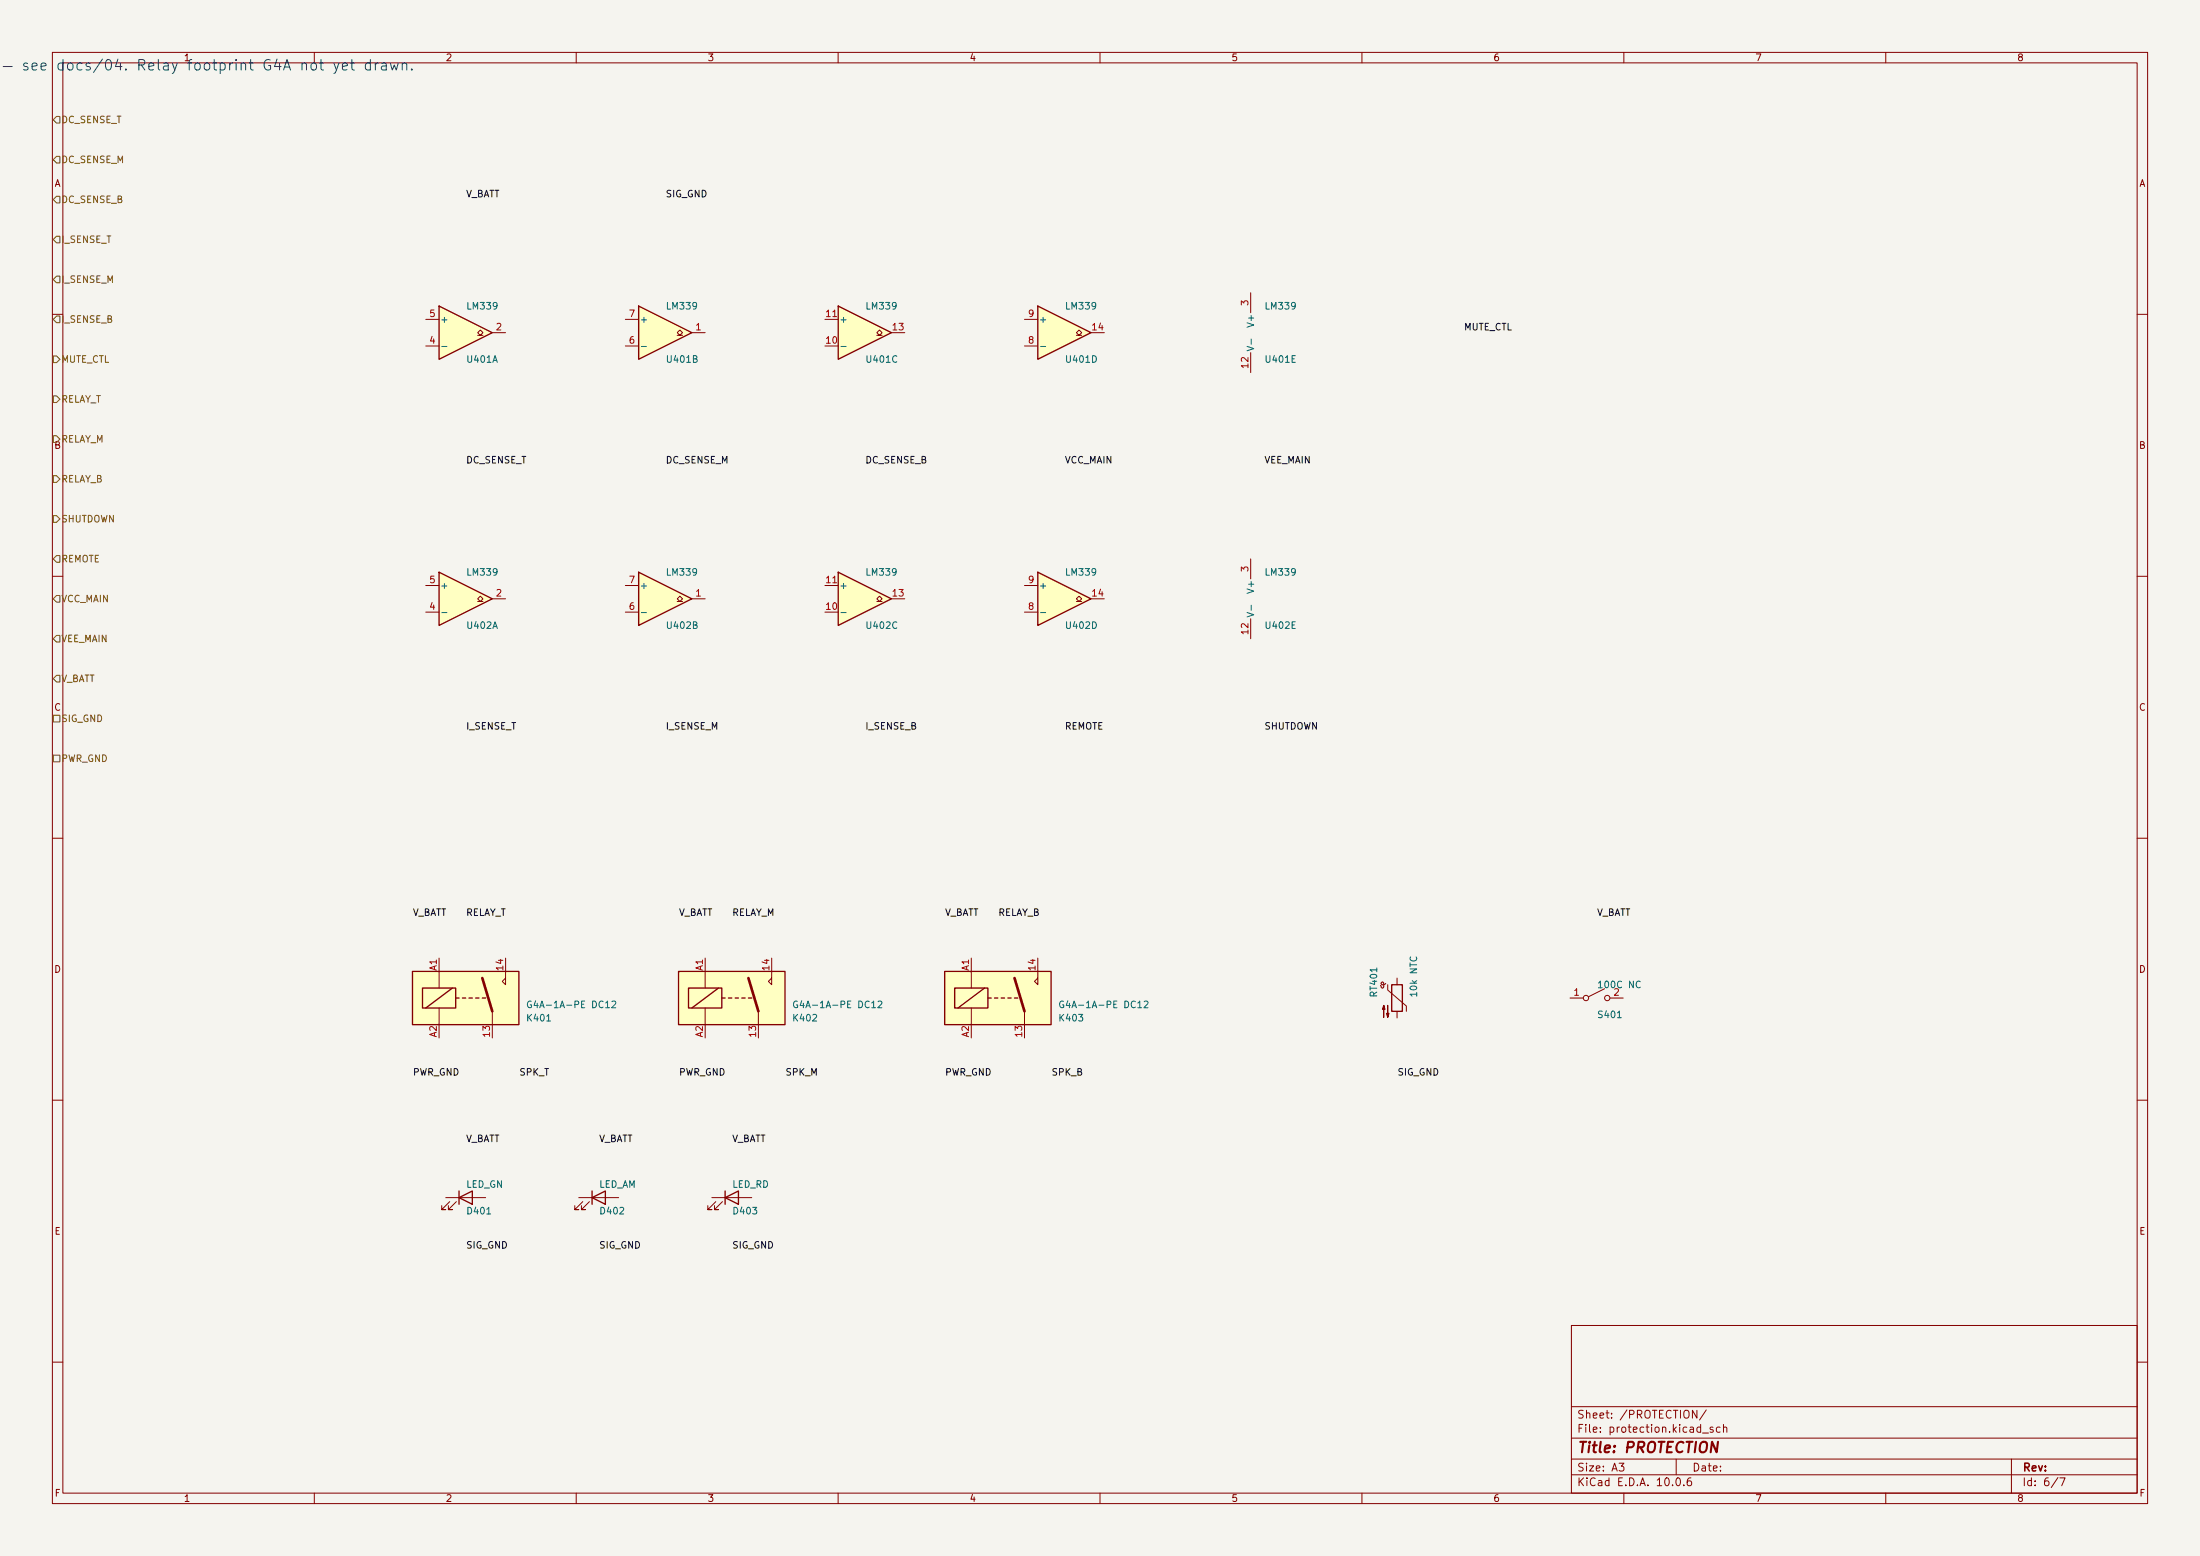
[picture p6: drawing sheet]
<svg xmlns="http://www.w3.org/2000/svg" width="420mm" height="297mm" viewBox="0 0 420 297" stroke-linecap="round" stroke-linejoin="round" font-family="sans-serif">
<path d="M0 0h420v297h-420z" fill="#f5f4ef" stroke="#f5f4ef" stroke-width=".19"/>
<g fill="none" stroke="#840000" stroke-width=".19">
<path d="M10 10h400v277h-400zM12 12h396v273h-396zM60 10v2M110 10v2M160 10v2M210 10v2M260 10v2M310 10v2M360 10v2M10 60h2M408 60h2M10 110h2"/>
<path d="M408 110h2M10 160h2M408 160h2M10 210h2M408 210h2M300 253h108v32h-108zM10 260h2M300 278.5h108M300 274.5h108M300 268.5h108M320 278.5v3M384 278.5v6.5"/>
<path d="M408 260h2M60 285v2M110 285v2M160 285v2M210 285v2M260 285v2M300 281.5h108M310 285v2M360 285v2"/>
</g>
<path d="M160 58.4l10.2 5.1-10.2 5.1z" fill="#ffffc2"/>
<path d="M160 58.4l10.2 5.1-10.2 5.1z" fill="none" stroke="#840000" stroke-width=".25"/>
<path d="M157.5 66h2.5M157.5 61h2.5M167.4 64h.5l-.5-.5 .5-.5 .5 .5-.5 .5h.5M170.2 63.5h2.5" fill="none" stroke="#840000" stroke-width=".19"/>
<path d="M83.8 109.2l10.2 5.1-10.2 5.1z" fill="#ffffc2"/>
<path d="M83.8 109.2l10.2 5.1-10.2 5.1z" fill="none" stroke="#840000" stroke-width=".25"/>
<path d="M81.3 116.8h2.5M81.3 111.8h2.5M91.2 114.8h.5l-.5-.5 .5-.5 .5 .5-.5 .5h.5M94 114.3h2.5" fill="none" stroke="#840000" stroke-width=".19"/>
<path d="M121.9 109.2l10.2 5.1-10.2 5.1z" fill="#ffffc2"/>
<path d="M121.9 109.2l10.2 5.1-10.2 5.1z" fill="none" stroke="#840000" stroke-width=".25"/>
<path d="M119.4 116.8h2.5M119.4 111.8h2.5M129.3 114.8h.5l-.5-.5 .5-.5 .5 .5-.5 .5h.5M132.1 114.3h2.5" fill="none" stroke="#840000" stroke-width=".19"/>
<path d="M121.9 58.4l10.2 5.1-10.2 5.1z" fill="#ffffc2"/>
<path d="M121.9 58.4l10.2 5.1-10.2 5.1z" fill="none" stroke="#840000" stroke-width=".25"/>
<path d="M119.4 66h2.5M119.4 61h2.5M129.3 64h.5l-.5-.5 .5-.5 .5 .5-.5 .5h.5M132.1 63.5h2.5" fill="none" stroke="#840000" stroke-width=".19"/>
<path d="M83.8 58.4l10.2 5.1-10.2 5.1z" fill="#ffffc2"/>
<path d="M83.8 58.4l10.2 5.1-10.2 5.1z" fill="none" stroke="#840000" stroke-width=".25"/>
<path d="M81.3 66h2.5M81.3 61h2.5M91.2 64h.5l-.5-.5 .5-.5 .5 .5-.5 .5h.5M94 63.5h2.5M238.8 106.7v3.8M238.8 118.1v3.8" fill="none" stroke="#840000" stroke-width=".19"/>
<path d="M198.1 109.2l10.2 5.1-10.2 5.1z" fill="#ffffc2"/>
<path d="M198.1 109.2l10.2 5.1-10.2 5.1z" fill="none" stroke="#840000" stroke-width=".25"/>
<path d="M238.8 55.9v3.8M238.8 67.3v3.8M195.6 116.8h2.5M195.6 111.8h2.5M205.5 114.8h.5l-.5-.5 .5-.5 .5 .5-.5 .5h.5M208.3 114.3h2.5" fill="none" stroke="#840000" stroke-width=".19"/>
<path d="M78.7 185.4h20.4v10.2h-20.4z" fill="#ffffc2"/>
<path d="M83.8 182.9v5.7M83.8 192.4v5.7M94 193v5.1M96.5 182.9v5.1l-.6-.7 .6-.6" fill="none" stroke="#840000" stroke-width=".19"/>
<path d="M78.7 185.4h20.4v10.2h-20.4zM80.6 188.6h6.4v3.8h-6.4zM86.4 188.6l-5.1 3.8M87 190.5h.6M88.3 190.5h.6M89.5 190.5h.7M90.8 190.5h.6M92.1 190.5h.6" fill="none" stroke="#840000" stroke-width=".25"/>
<path d="M92.1 186.7l1.9 6.3" fill="none" stroke="#840000" stroke-width=".51"/>
<path d="M198.1 58.4l10.2 5.1-10.2 5.1z" fill="#ffffc2"/>
<path d="M198.1 58.4l10.2 5.1-10.2 5.1zM265.7 188h2v5h-2z" fill="none" stroke="#840000" stroke-width=".25"/>
<g fill="none" stroke="#840000" stroke-width=".19">
<path d="M195.6 66h2.5M195.6 61h2.5M205.5 64h.5l-.5-.5 .5-.5 .5 .5-.5 .5h.5M208.3 63.5h2.5M264.5 187.7l-.2 .2-.3 .1-.3-.1v-.3l.3-.1 .2 .1v.8l-.2 .2-.3-.1-.2-.4M264.9 188v1l3.6 3v1M266.7 186.7v1.3M266.7 193v1.3M299.7 190.5h2.6M306.3 188.7l-3 1.5M307.3 190.5h2.6"/>
<circle cx="302.8" cy="190.5" r=".51"/>
<circle cx="306.8" cy="190.5" r=".51"/>
</g>
<g fill="#840000" stroke="#840000" stroke-width=".19">
<path d="M264.2 191.9l.2 .8h-.5l.3-.8v2.3z"/>
<path d="M264.9 191.9v2.3l-.2-.8h.5l-.3 .8z"/>
</g>
<path d="M129.5 185.4h20.4v10.2h-20.4z" fill="#ffffc2"/>
<path d="M134.6 182.9v5.7M134.6 192.4v5.7M144.8 193v5.1M147.3 182.9v5.1l-.6-.7 .6-.6" fill="none" stroke="#840000" stroke-width=".19"/>
<path d="M129.5 185.4h20.4v10.2h-20.4zM131.4 188.6h6.4v3.8h-6.4zM137.2 188.6l-5.1 3.8M137.8 190.5h.6M139.1 190.5h.6M140.3 190.5h.7M141.6 190.5h.6M142.9 190.5h.6" fill="none" stroke="#840000" stroke-width=".25"/>
<path d="M142.9 186.7l1.9 6.3" fill="none" stroke="#840000" stroke-width=".51"/>
<path d="M180.3 185.4h20.4v10.2h-20.4z" fill="#ffffc2"/>
<g fill="none" stroke="#840000" stroke-width=".19">
<path d="M185.4 182.9v5.7M185.4 192.4v5.7M195.6 193v5.1M198.1 182.9v5.1l-.6-.7 .6-.6M85.1 228.6h7.6M85.9 229.4l-1.6 1.5h.8h-.8v-.8M87.1 229.4l-1.5 1.5h.8h-.8v-.8M110.5 228.6h7.6M111.3 229.4l-1.6 1.5h.8h-.8v-.8M112.5 229.4l-1.5 1.5h.8h-.8v-.8M135.9 228.6h7.6M136.7 229.4l-1.6 1.5h.8h-.8v-.8"/>
<path d="M137.9 229.4l-1.5 1.5h.8h-.8v-.8"/>
</g>
<g fill="none" stroke="#840000" stroke-width=".25">
<path d="M180.3 185.4h20.4v10.2h-20.4zM182.2 188.6h6.4v3.8h-6.4zM188 188.6l-5.1 3.8M188.6 190.5h.6M189.9 190.5h.6M191.1 190.5h.7M192.4 190.5h.6M193.7 190.5h.6M87.6 228.6l2.6-1.3v2.6zM87.6 227.3v2.6M113 228.6l2.6-1.3v2.6zM113 227.3v2.6"/>
<path d="M138.4 228.6l2.6-1.3v2.6zM138.4 227.3v2.6"/>
</g>
<path d="M193.7 186.7l1.9 6.3" fill="none" stroke="#840000" stroke-width=".51"/>
<path d="M160 109.2l10.2 5.1-10.2 5.1z" fill="#ffffc2"/>
<path d="M160 109.2l10.2 5.1-10.2 5.1z" fill="none" stroke="#840000" stroke-width=".25"/>
<path d="M157.5 116.8h2.5M157.5 111.8h2.5M167.4 114.8h.5l-.5-.5 .5-.5 .5 .5-.5 .5h.5M170.2 114.3h2.5" fill="none" stroke="#840000" stroke-width=".19"/>
<g fill="none" stroke="#725600" stroke-width=".19">
<path d="M10.2 38.1l.6-.6h.6v1.2h-.6zM10.2 30.5l.6-.7h.6v1.3h-.6zM10.2 22.9l.6-.7h.6v1.3h-.6zM10.2 53.3l.6-.6h.6v1.3h-.6zM10.2 45.7l.6-.6h.6v1.3h-.6zM10.2 75.6h.6l.6 .6-.6 .6h-.6zM10.2 67.9h.6l.6 .7-.6 .6h-.6zM10.2 61l.6-.7h.6v1.3h-.6zM10.2 83.2h.6l.6 .6-.6 .7h-.6zM10.2 90.8h.6l.6 .6-.6 .7h-.6zM10.2 98.4h.6l.6 .7-.6 .6h-.6zM10.2 106.7l.6-.7h.6v1.3h-.6z"/>
<path d="M10.2 114.3l.6-.6h.6v1.2h-.6zM10.2 136.5h1.2v1.3h-1.2zM10.8 121.3h.6v1.3h-.6l-.6-.7zM10.8 128.9h.6v1.3h-.6l-.6-.7zM10.2 144.1h1.2v1.3h-1.2z"/>
</g>
<g font-size="2" fill="#0000c2">
<text x=".1" y="14">— see</text>
<text x="10.5" y="14">docs/04. Relay footprint G4A not yet drawn.</text>
</g>
<text font-size="2" fill="#840000" x="301" y="277.8">Title: PROTECTION</text>
<g font-size="1.5" fill="#840000">
<text x="300.9" y="273.8">File: protection.kicad_sch</text>
<text x="300.9" y="271.1">Sheet: /PROTECTION/</text>
<text x="300.9" y="281.2">Size: A3</text>
<text x="322.9" y="281.2">Date:</text>
<text x="386" y="281.2">Rev:</text>
<text x="300.9" y="284">KiCad E.D.A. 10.0.6</text>
<text x="385.9" y="284">Id: 6/7</text>
</g>
<g font-size="1.3" fill="#840000">
<text x="35" y="12">1</text>
<text x="85" y="12">2</text>
<text x="135" y="12">3</text>
<text x="185" y="12">4</text>
<text x="235" y="12">5</text>
<text x="285" y="12">6</text>
<text x="335" y="12">7</text>
<text x="385" y="12">8</text>
<text x="10.3" y="36">A</text>
<text x="408.3" y="36">A</text>
<text x="10.2" y="86">B</text>
<text x="408.2" y="86">B</text>
<text x="10.2" y="136">C</text>
<text x="408.2" y="136">C</text>
<text x="10.2" y="186">D</text>
<text x="408.2" y="186">D</text>
<text x="10.3" y="236">E</text>
<text x="408.3" y="236">E</text>
<text x="10.3" y="286">F</text>
<text x="35" y="287">1</text>
<text x="85" y="287">2</text>
<text x="135" y="287">3</text>
<text x="185" y="287">4</text>
<text x="235" y="287">5</text>
<text x="285" y="287">6</text>
<text x="335" y="287">7</text>
<text x="385" y="287">8</text>
<text x="408.3" y="286">F</text>
</g>
<g font-size="1.3" fill="#725600">
<text x="11.6" y="23.8">DC_SENSE_T</text>
<text x="11.6" y="31.4">DC_SENSE_M</text>
<text x="11.6" y="39.1">DC_SENSE_B</text>
<text x="11.6" y="46.7">I_SENSE_T</text>
<text x="11.6" y="54.3">I_SENSE_M</text>
<text x="11.6" y="61.9">I_SENSE_B</text>
<text x="11.6" y="69.5">MUTE_CTL</text>
<text x="11.6" y="77.2">RELAY_T</text>
<text x="11.6" y="84.8">RELAY_M</text>
<text x="11.6" y="92.4">RELAY_B</text>
<text x="11.6" y="100">SHUTDOWN</text>
<text x="11.6" y="107.6">REMOTE</text>
<text x="11.6" y="115.3">VCC_MAIN</text>
<text x="11.6" y="122.9">VEE_MAIN</text>
<text x="11.6" y="130.5">V_BATT</text>
<text x="11.6" y="138.1">SIG_GND</text>
<text x="11.6" y="145.7">PWR_GND</text>
</g>
<g font-size="1.3" fill="#0f0f0f">
<text x="88.9" y="38">V_BATT</text>
<text x="127" y="38">SIG_GND</text>
<text x="279.4" y="63.4">MUTE_CTL</text>
<text x="88.9" y="88.8">DC_SENSE_T</text>
<text x="127" y="88.8">DC_SENSE_M</text>
<text x="165.1" y="88.8">DC_SENSE_B</text>
<text x="203.2" y="88.8">VCC_MAIN</text>
<text x="241.3" y="88.8">VEE_MAIN</text>
<text x="88.9" y="139.6">I_SENSE_T</text>
<text x="127" y="139.6">I_SENSE_M</text>
<text x="165.1" y="139.6">I_SENSE_B</text>
<text x="203.2" y="139.6">REMOTE</text>
<text x="241.3" y="139.6">SHUTDOWN</text>
<text x="78.7" y="175.1">V_BATT</text>
<text x="88.9" y="175.1">RELAY_T</text>
<text x="129.5" y="175.1">V_BATT</text>
<text x="139.7" y="175.1">RELAY_M</text>
<text x="180.3" y="175.1">V_BATT</text>
<text x="190.5" y="175.1">RELAY_B</text>
<text x="304.8" y="175.1">V_BATT</text>
<text x="78.7" y="205.6">PWR_GND</text>
<text x="99" y="205.6">SPK_T</text>
<text x="129.5" y="205.6">PWR_GND</text>
<text x="149.8" y="205.6">SPK_M</text>
<text x="180.3" y="205.6">PWR_GND</text>
<text x="200.6" y="205.6">SPK_B</text>
<text x="266.7" y="205.6">SIG_GND</text>
<text x="88.9" y="218.3">V_BATT</text>
<text x="114.3" y="218.3">V_BATT</text>
<text x="139.7" y="218.3">V_BATT</text>
<text x="88.9" y="238.6">SIG_GND</text>
<text x="114.3" y="238.6">SIG_GND</text>
<text x="139.7" y="238.6">SIG_GND</text>
</g>
<g font-size="1.3" fill="#006464">
<text x="88.9" y="59.4">LM339</text>
<text x="127" y="59.4">LM339</text>
<text x="165.1" y="59.4">LM339</text>
<text x="203.2" y="59.4">LM339</text>
<text x="241.3" y="59.4">LM339</text>
<text x="83.9" y="61.9">+</text>
<text x="122" y="61.9">+</text>
<text x="160.1" y="61.9">+</text>
<text x="198.2" y="61.9">+</text>
<text x="239.7" y="62.7" transform="rotate(-90 239.7 62.7)">V+</text>
<text x="83.9" y="67">-</text>
<text x="88.9" y="69.5">U401A</text>
<text x="122" y="67">-</text>
<text x="127" y="69.5">U401B</text>
<text x="160.1" y="67">-</text>
<text x="165.1" y="69.5">U401C</text>
<text x="198.2" y="67">-</text>
<text x="203.2" y="69.5">U401D</text>
<text x="239.7" y="67.2" transform="rotate(-90 239.7 67.2)">V-</text>
<text x="241.3" y="69.5">U401E</text>
<text x="83.9" y="112.7">+</text>
<text x="88.9" y="110.2">LM339</text>
<text x="122" y="112.7">+</text>
<text x="127" y="110.2">LM339</text>
<text x="160.1" y="112.7">+</text>
<text x="165.1" y="110.2">LM339</text>
<text x="198.2" y="112.7">+</text>
<text x="203.2" y="110.2">LM339</text>
<text x="239.7" y="113.5" transform="rotate(-90 239.7 113.5)">V+</text>
<text x="241.3" y="110.2">LM339</text>
<text x="83.9" y="117.8">-</text>
<text x="122" y="117.8">-</text>
<text x="160.1" y="117.8">-</text>
<text x="198.2" y="117.8">-</text>
<text x="239.7" y="118" transform="rotate(-90 239.7 118)">V-</text>
<text x="88.9" y="120.3">U402A</text>
<text x="127" y="120.3">U402B</text>
<text x="165.1" y="120.3">U402C</text>
<text x="203.2" y="120.3">U402D</text>
<text x="241.3" y="120.3">U402E</text>
<text x="263.2" y="190.5" transform="rotate(-90 263.2 190.5)">RT401</text>
<text x="270.8" y="190.5" transform="rotate(-90 270.8 190.5)">10k NTC</text>
<text x="304.8" y="188.9">100C NC</text>
<text x="100.3" y="195.3">K401</text>
<text x="100.3" y="192.7">G4A-1A-PE DC12</text>
<text x="151.1" y="195.3">K402</text>
<text x="151.1" y="192.7">G4A-1A-PE DC12</text>
<text x="201.9" y="195.3">K403</text>
<text x="201.9" y="192.7">G4A-1A-PE DC12</text>
<text x="304.8" y="194.6">S401</text>
<text x="88.9" y="227">LED_GN</text>
<text x="114.3" y="227">LED_AM</text>
<text x="139.7" y="227">LED_RD</text>
<text x="88.9" y="232.1">D401</text>
<text x="114.3" y="232.1">D402</text>
<text x="139.7" y="232.1">D403</text>
</g>
<g font-size="1.3" fill="#a90000">
<text x="238.6" y="58.5" transform="rotate(-90 238.6 58.5)">3</text>
<text x="81.8" y="65.9">4</text>
<text x="81.8" y="60.8">5</text>
<text x="94.5" y="63.4">2</text>
<text x="119.9" y="65.9">6</text>
<text x="119.9" y="60.8">7</text>
<text x="132.6" y="63.4">1</text>
<text x="157.4" y="65.9">10</text>
<text x="157.4" y="60.8">11</text>
<text x="170.1" y="63.4">13</text>
<text x="196.1" y="65.9">8</text>
<text x="196.1" y="60.8">9</text>
<text x="208.2" y="63.4">14</text>
<text x="238.6" y="70.6" transform="rotate(-90 238.6 70.6)">12</text>
<text x="81.8" y="111.6">5</text>
<text x="119.9" y="111.6">7</text>
<text x="157.4" y="111.6">11</text>
<text x="196.1" y="111.6">9</text>
<text x="238.6" y="109.3" transform="rotate(-90 238.6 109.3)">3</text>
<text x="81.8" y="116.7">4</text>
<text x="94.5" y="114.2">2</text>
<text x="119.9" y="116.7">6</text>
<text x="132.6" y="114.2">1</text>
<text x="157.4" y="116.7">10</text>
<text x="170.1" y="114.2">13</text>
<text x="196.1" y="116.7">8</text>
<text x="208.2" y="114.2">14</text>
<text x="238.6" y="121.4" transform="rotate(-90 238.6 121.4)">12</text>
<text x="83.7" y="185.4" transform="rotate(-90 83.7 185.4)">A1</text>
<text x="96.4" y="185.5" transform="rotate(-90 96.4 185.5)">14</text>
<text x="134.5" y="185.4" transform="rotate(-90 134.5 185.4)">A1</text>
<text x="147.2" y="185.5" transform="rotate(-90 147.2 185.5)">14</text>
<text x="185.3" y="185.4" transform="rotate(-90 185.3 185.4)">A1</text>
<text x="198" y="185.5" transform="rotate(-90 198 185.5)">14</text>
<text x="300.3" y="190.4">1</text>
<text x="307.9" y="190.4">2</text>
<text x="83.7" y="198.1" transform="rotate(-90 83.7 198.1)">A2</text>
<text x="93.8" y="198.2" transform="rotate(-90 93.8 198.2)">13</text>
<text x="134.5" y="198.1" transform="rotate(-90 134.5 198.1)">A2</text>
<text x="144.6" y="198.2" transform="rotate(-90 144.6 198.2)">13</text>
<text x="185.3" y="198.1" transform="rotate(-90 185.3 198.1)">A2</text>
<text x="195.4" y="198.2" transform="rotate(-90 195.4 198.2)">13</text>
</g>
</svg>
